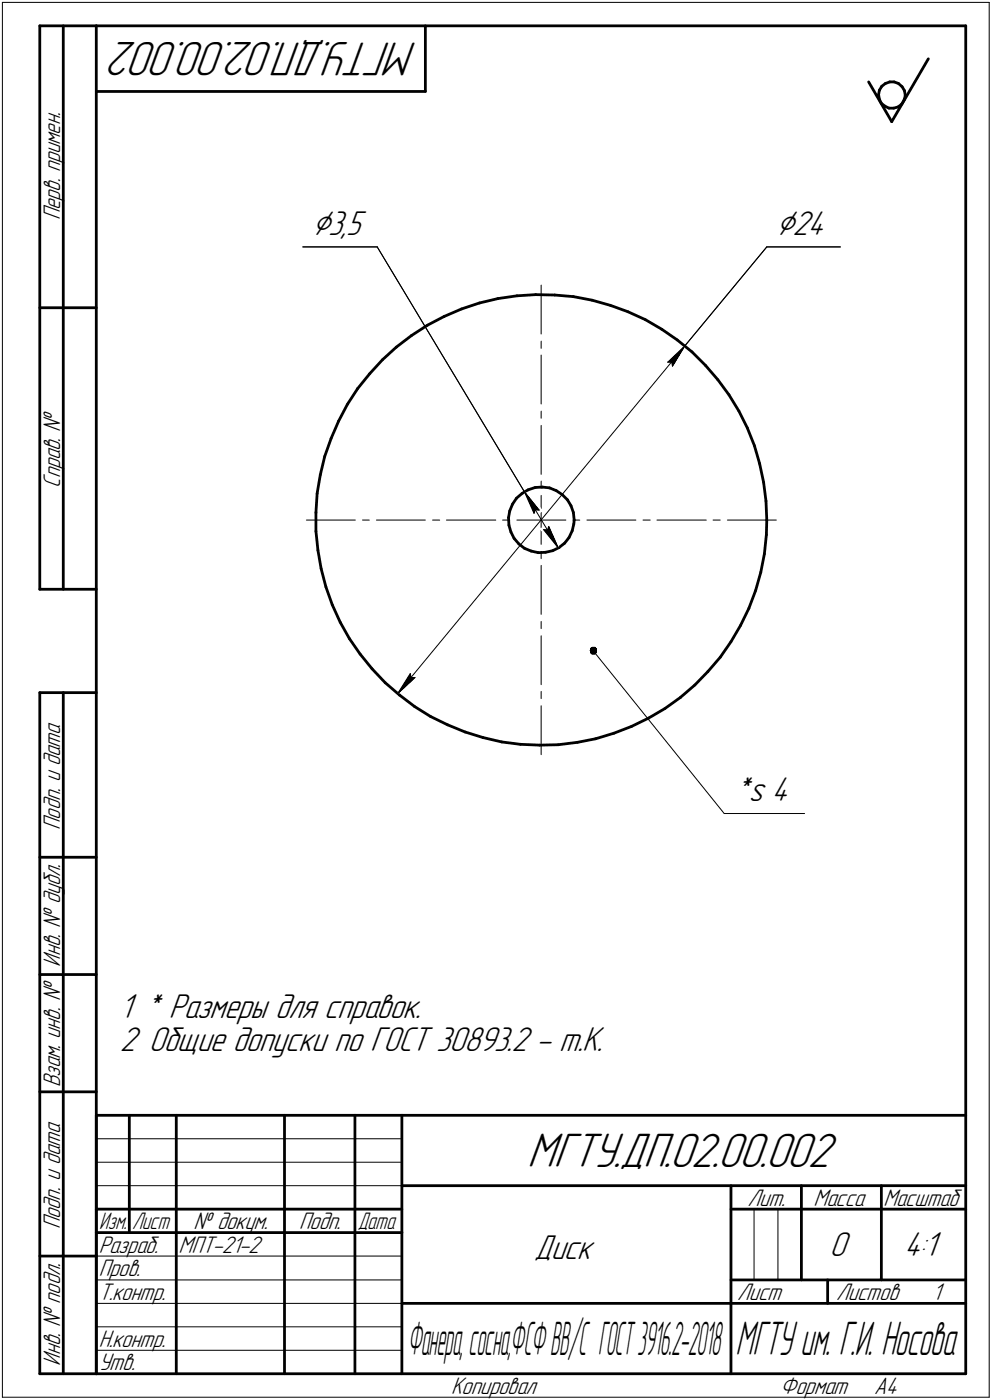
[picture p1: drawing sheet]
<svg xmlns="http://www.w3.org/2000/svg" width="211mm" height="298mm" viewBox="0 0 211 298" stroke-linecap="round" stroke-linejoin="round" font-family="sans-serif">
<g fill="none" stroke="#000" stroke-width=".59">
<path d="M8.5 5.5v120zM8.5 5.5h12zM13.5 5.5v120zM20.5 5.5v287zM20.5 5.5h185zM20.5 19.5h70zM90.5 5.5v14zM184.8 17.4l4.9 8.5zM187.1 19.2l-.2 1zM187.6 18.4l.8-.6zM187.6 18.4l-.5 .8zM188.4 17.8l.9-.4z"/>
<path d="M189.3 17.4h.9zM190.2 17.4l1 .4zM191.2 17.8l.7 .7zM191.9 18.5l.5 .8zM192.4 19.3l.2 .9zM197.5 12.5l-7.8 13.4zM205.5 5.5v287zM186.9 20.2l.2 1zM187.1 21.2l.4 .8zM187.5 22l.8 .6zM188.3 22.6l.8 .4zM189.1 23h1.1z"/>
<path d="M190.2 23l.9-.2zM191.1 22.8l.8-.6zM192.4 21.3l-.5 .9zM192.6 20.4l-.2 .9zM192.6 20.2v.2zM8.5 65.5h12zM78.7 79.6l-2.6 3.1zM81.4 76.6l2.9-2.7zM81.4 76.6l-2.7 3zM84.3 73.9l3.2-2.4zM87.5 71.5l3.4-2.2zM90.9 69.3l3.6-1.9z"/>
<path d="M94.5 67.4l3.7-1.6zM98.2 65.8l3.8-1.3zM102 64.5l3.9-.9zM105.9 63.6l4.1-.6zM110 63l4-.3zM114 62.7l4 .1zM118 62.8l4 .4zM122 63.2l4 .7zM126 63.9l3.9 1.1zM129.9 65l3.7 1.4zM133.6 66.4l3.7 1.7zM137.3 68.1l3.5 2z"/>
<path d="M140.8 70.1l3.3 2.3zM144.1 72.4l3.1 2.5zM147.2 74.9l2.9 2.9zM150.1 77.8l2.6 3.1zM69.1 97.2l-.9 3.9zM70.4 93.4l-1.3 3.8zM72.1 89.7l-1.7 3.7zM73.9 86.1l-1.8 3.6zM76.1 82.7l-2.2 3.4zM152.7 80.9l2.4 3.2zM155.1 84.1l2.1 3.4zM157.2 87.5l1.8 3.6z"/>
<path d="M159 91.1l1.5 3.8zM160.5 94.9l1.1 3.8zM161.6 98.7l.9 4zM67.2 109.1v4zM67.2 113.1l.4 4.1zM67.5 105.1l-.3 4zM67.6 117.2l.7 3.9zM68.2 101.1l-.7 4zM108.2 110.2l.1 1.6zM108.3 111.8l.4 1.5zM108.5 108.8l-.3 1.4zM108.7 113.3l.7 1.3z"/>
<path d="M109.1 107.4l-.6 1.4zM109.4 114.6l1 1.2zM109.9 106.1l1.2-1zM109.9 106.1l-.8 1.3zM110.4 115.8l1.2 1zM111.1 105.1l1.3-.8zM111.6 116.8l1.4 .5zM112.4 104.3l1.5-.5zM113 117.3l1.6 .4zM113.9 103.8l1.5-.1zM114.6 117.7l1.5-.1zM115.4 103.7l1.5 .2z"/>
<path d="M116.1 117.6l1.5-.3zM116.9 103.9l1.5 .6zM117.6 117.3l1.4-.7zM118.4 104.5l1.2 .8zM119 116.6l1.1-.9zM119.6 105.3l1.1 1.1zM120.7 106.4l.8 1.3zM121.1 114.5l-1 1.2zM121.5 107.7l.5 1.4zM121.8 113l-.7 1.5zM122 109.1l.2 1.6zM122.1 111.6l-.3 1.4z"/>
<path d="M122.2 110.7l-.1 .9zM162.5 102.7l.5 4zM162.6 117.9l-.7 3.9zM163 106.7l.2 4zM163.1 113.9l-.5 4zM163.2 110.7l-.1 3.2zM8.5 125.5h12zM68.3 121.1l1 3.9zM69.3 125l1.4 3.8zM70.7 128.8l1.7 3.7zM72.4 132.5l1.9 3.5zM74.3 136l2.3 3.3z"/>
<path d="M76.6 139.3l2.6 3.1zM153.2 140l-2.6 3zM155.5 136.7l-2.3 3.3zM157.6 133.2l-2.1 3.5zM159.3 129.5l-1.7 3.7zM160.8 125.7l-1.5 3.8zM161.9 121.8l-1.1 3.9zM8.5 147.5v145zM8.5 147.5h12zM13.5 147.5v145zM79.2 142.4l2.8 3zM82 145.4l3 2.6z"/>
<path d="M85 148l3.2 2.5zM88.2 150.5l3.4 2.1zM91.6 152.6l3.6 1.7zM95.2 154.3l3.8 1.6zM99 155.9l3.8 1.2zM102.8 157.1l4 .9zM106.8 158l3.9 .5zM110.7 158.5l4.1 .2zM114.8 158.7l4-.1zM118.8 158.6l4.1-.5zM122.9 158.1l3.8-.8zM126.7 157.3l3.9-1.2z"/>
<path d="M130.6 156.1l3.8-1.4zM134.4 154.7l3.6-1.8zM138 152.9l3.5-2zM141.5 150.9l3.3-2.4zM144.8 148.5l3-2.6zM150.6 143l-2.8 2.9zM8.5 182.5h12zM8.5 207.5h12zM8.5 232.5h12zM20.5 237.5h185zM20.5 237.5v55zM27.5 237.5v25z"/>
<path d="M37.5 237.5v55zM60.5 237.5v55zM75.5 237.5v55zM85.5 237.5v55zM20.5 257.5h65zM85.5 252.5h120zM155.5 252.5v40zM155.5 257.5h15zM170.5 252.5v20zM170.5 257.5h35zM187.5 252.5v20zM8.5 267.5h12z"/>
<path d="M20.5 262.5h65zM85.5 277.5h70zM155.5 277.5h50zM155.5 272.5h50zM176.1 272.5v5zM8.5 292.5h12zM20.5 292.5h185z"/>
</g>
<g fill="none" stroke="#000" stroke-width=".21">
<path d="M.5 .5v297zM.5 .5h210zM210.5 .5v297zM64.4 52.6h15.9zM80.3 52.6l31.3 52.1zM163.2 52.6l-17.5 21.1zM163.2 52.6h15.6zM115.1 60.7v10.4zM115.1 72.6v1.6zM115.1 75.6v10.4zM142.1 77.1h.8zM142.1 77.1l3.6-3.4z"/>
<path d="M142.9 77.1l.2 .9zM145.7 73.7l-2.6 4.3zM145.7 73.7l-61.1 74zM115.1 87.5v1.6zM115.1 90.6v10.4zM65.2 110.7h10.4zM77.1 110.7h1.5zM80.1 110.7h10.4zM92 110.7h1.6zM95 110.7h10.5zM106.9 110.7h1.6zM110 110.7h5.1z"/>
<path d="M111.6 104.7l3.1 3.9zM111.6 104.7l2 4.6zM111.6 104.7l7.2 12zM113.9 108.5l.8 .1zM113.9 108.5l-.3 .8zM115.1 110.7h5.3zM115.1 117.4v1.6zM115.1 110.7v5.2zM115.1 102.4v1.6zM115.1 105.5v5.2zM115.7 112.8l3.1 3.9zM115.7 112.8l.8 .1z"/>
<path d="M116.8 112.1l-.3 .8zM116.8 112.1l2 4.6zM121.9 110.7h1.5zM124.9 110.7h10.4zM136.8 110.7h1.5zM139.8 110.7h10.5zM151.7 110.7h1.5zM154.8 110.7h10.4zM115.1 135.4v10.4zM115.1 132.3v1.6zM115.1 120.4v10.4zM126.2 138.6l27.9 34.6z"/>
<path d="M84.6 147.7l3.7-3.4zM87.3 143.4l-2.7 4.3zM87.3 143.4l.2 .9zM87.5 144.3h.8zM115.1 150.3v10.4zM115.1 147.2v1.6zM154.1 173.2h17.1zM20.5 247.5h65zM20.5 252.5h65zM20.5 242.5h65zM160.4 257.5v15zM165.5 257.5v15z"/>
<path d="M20.5 267.5h65zM20.5 272.5h65zM20.5 277.5h65zM.5 297.5h210zM20.5 282.5h65zM20.5 287.5h65z"/>
</g>
<g fill="#fff" stroke="#fff" stroke-width=".21">
<path d="M87.1 142.7h.2zM87 142.8h.4zM87 142.9h.5zM87 143h.5zM86.9 143.1h.7zM86.9 143.2h.9zM86.8 143.3h1.1zM86.8 143.3h1.2zM86.7 143.4h1.4zM86.6 143.5h1.5zM86.6 143.6h1.7zM86.5 143.7h1.9zM86.5 143.8h2zM86.4 143.8h2.2zM86.4 143.9h2.3zM86.4 144h2.4zM86.3 144.1h2.6zM86.3 144.2h2.7zM86.2 144.3h2.9zM86.1 144.4h2.9zM86.1 144.4h2.8zM86 144.5h2.8zM86 144.6h2.7zM85.9 144.7h2.7zM85.9 144.8h2.7zM85.9 144.9h2.6zM85.8 144.9h2.6zM85.8 145h2.5zM85.7 145.1h2.4zM85.6 145.2h2.5zM85.6 145.3h2.4zM85.5 145.4h2.4zM85.5 145.5h2.3zM85.4 145.5h2.3zM85.3 145.6h2.3zM85.3 145.7h2.2zM85.3 145.8h2.2zM85.2 145.9h2.2zM85.2 146h2zM85.2 146h1.9zM85.2 146.1h1.8zM85.1 146.2h1.9zM85.1 146.3h1.8zM85.1 146.4h1.7zM85 146.5h1.7zM85 146.6h1.6zM85 146.6h1.5zM84.9 146.7h1.5zM84.9 146.8h1.4zM84.9 146.9h1.3zM84.8 147h1.2zM84.8 147.1h1.1zM84.8 147.2h.9zM84.8 147.2h.7zM84.8 147.3h.6zM84.8 147.4h.5zM84.7 147.5h.4zM84.7 147.6h.2z"/>
<path d="M145.5 73.8h.2zM145.3 73.9h.4zM145.1 74h.5zM144.9 74.1h.7zM144.9 74.2h.7zM144.7 74.3h.9zM144.5 74.3h1zM144.4 74.4h1.1zM144.2 74.5h1.3zM144 74.6h1.5zM143.9 74.7h1.6zM143.8 74.8h1.7zM143.8 74.8h1.7zM143.7 74.9h1.7zM143.6 75h1.8zM143.5 75.1h1.9zM143.4 75.2h2zM143.3 75.3h2zM143.3 75.4h2zM143.2 75.4h2.1zM143.1 75.5h2.1zM143 75.6h2.2zM142.9 75.7h2.2zM142.8 75.8h2.3zM142.7 75.9h2.3zM142.6 75.9h2.3zM142.5 76h2.4zM142.4 76.1h2.5zM142.3 76.2h2.5zM142.2 76.3h2.6zM142.2 76.4h2.5zM142.1 76.5h2.6zM142 76.5h2.6zM141.9 76.6h2.6zM141.8 76.7h2.7zM141.7 76.8h2.7zM141.6 76.9h2.8zM141.6 77h2.8zM141.5 77h2.8zM141.3 77.1h2.9zM141.5 77.2h2.7zM141.6 77.3h2.5zM141.6 77.4h2.5zM141.7 77.5h2.3zM141.9 77.6h2zM142 77.6h1.9zM142.1 77.7h1.7zM142.2 77.8h1.6zM142.2 77.9h1.6zM142.4 78h1.3zM142.5 78.1h1.2zM142.6 78.1h1zM142.7 78.2h.8zM142.7 78.3h.8zM142.8 78.4h.6zM142.9 78.5h.4zM143 78.6h.3zM143.1 78.7h.2z"/>
<path d="M165.2 44.4h11.6zM165.2 44.4h11.6zM165.2 44.5h11.6zM165.2 44.6h11.6zM165.2 44.7h11.6zM165.2 44.8h11.6zM165.2 44.9h11.6zM165.2 45h11.6zM165.2 45h11.6zM165.2 45.1h11.6zM165.2 45.2h11.6zM165.2 45.3h11.6zM165.2 45.4h11.6zM165.2 45.5h11.6zM165.2 45.6h11.6zM165.2 45.6h11.6zM165.2 45.7h11.6zM165.2 45.8h11.6zM165.2 45.9h11.6zM165.2 46h11.6zM165.2 46.1h11.6zM165.2 46.1h11.6zM165.2 46.2h11.6zM165.2 46.3h11.6zM165.2 46.4h11.6zM165.2 46.5h11.6zM165.2 46.6h11.6zM165.2 46.7h11.6zM165.2 46.7h11.6zM165.2 46.8h11.6zM165.2 46.9h11.6zM165.2 47h11.6zM165.2 47.1h11.6zM165.2 47.2h11.6zM165.2 47.2h11.6zM165.2 47.3h11.6zM165.2 47.4h11.6zM165.2 47.5h11.6zM165.2 47.6h11.6zM165.2 47.7h11.6zM165.2 47.8h11.6zM165.2 47.8h11.6zM165.2 47.9h11.6zM165.2 48h11.6zM165.2 48.1h11.6zM165.2 48.2h11.6zM165.2 48.3h11.6zM165.2 48.3h11.6zM165.2 48.4h11.6zM165.2 48.5h11.6zM165.2 48.6h11.6zM165.2 48.7h11.6zM165.2 48.8h11.6zM165.2 48.9h11.6zM165.2 48.9h11.6zM165.2 49h11.6zM165.2 49.1h11.6zM165.2 49.2h11.6zM165.2 49.3h11.6zM165.2 49.4h11.6zM165.2 49.4h11.6zM165.2 49.5h11.6zM165.2 49.6h11.6zM165.2 49.7h11.6zM165.2 49.8h11.6zM165.2 49.9h11.6zM165.2 50h11.6zM165.2 50h11.6zM165.2 50.1h11.6zM165.2 50.2h11.6zM165.2 50.3h11.6zM165.2 50.4h11.6zM165.2 50.5h11.6zM165.2 50.5h11.6zM165.2 50.6h11.6zM165.2 50.7h11.6zM165.2 50.8h11.6zM165.2 50.9h11.6zM165.2 51h11.6zM165.2 51.1h11.6zM165.2 51.1h11.6zM165.2 51.2h11.6zM165.2 51.3h11.6zM165.2 51.4h11.6zM165.2 51.5h11.6z"/>
<path d="M116.9 111.4h.2zM116.8 111.5h.3zM116.7 111.6h.5zM116.5 111.7h.7zM116.3 111.8h1zM116.2 111.8h1.1zM116.1 111.9h1.2zM115.9 112h1.4zM115.8 112.1h1.5zM115.7 112.2h1.7zM115.5 112.3h1.9zM115.4 112.4h2.1zM115.2 112.4h2.3zM115.1 112.5h2.5zM114.9 112.6h2.7zM115 112.7h2.7zM115.1 112.8h2.6zM115.1 112.9h2.6zM115.2 112.9h2.6zM115.2 113h2.6zM115.3 113.1h2.6zM115.4 113.2h2.5zM115.5 113.3h2.4zM115.6 113.4h2.3zM115.6 113.5h2.3zM115.7 113.5h2.3zM115.7 113.6h2.3zM115.8 113.7h2.3zM115.9 113.8h2.2zM115.9 113.9h2.3zM116 114h2.2zM116.1 114h2.2zM116.2 114.1h2.1zM116.2 114.2h2.1zM116.2 114.3h2.2zM116.3 114.4h2.1zM116.4 114.5h2zM116.5 114.6h1.9zM116.6 114.6h1.9zM116.6 114.7h1.9zM116.7 114.8h1.8zM116.8 114.9h1.8zM116.8 115h1.8zM116.9 115.1h1.7zM116.9 115.1h1.7zM117 115.2h1.6zM117.1 115.3h1.5zM117.2 115.4h1.4zM117.3 115.5h1.4zM117.3 115.6h1.4zM117.4 115.7h1.3zM117.5 115.7h1.2zM117.7 115.8h1zM117.8 115.9h.9zM117.9 116h.8zM118 116.1h.8zM118.1 116.2h.7zM118.3 116.2h.5zM118.4 116.3h.4zM118.4 116.4h.4zM118.6 116.5h.2z"/>
<path d="M111.7 104.9h.1zM111.7 105h.3zM111.7 105.1h.4zM111.7 105.2h.5zM111.7 105.2h.7zM111.7 105.3h.7zM111.8 105.4h.8zM111.8 105.5h.9zM111.8 105.6h1zM111.8 105.7h1.1zM111.8 105.7h1.2zM111.8 105.8h1.3zM111.8 105.9h1.4zM111.8 106h1.5zM111.8 106.1h1.6zM111.8 106.2h1.7zM111.8 106.3h1.7zM111.8 106.3h1.7zM111.8 106.4h1.8zM111.8 106.5h1.9zM111.8 106.6h2zM111.9 106.7h1.9zM111.9 106.8h2zM112 106.8h2zM112 106.9h2zM112.1 107h2zM112.1 107.1h2zM112.2 107.2h2zM112.2 107.3h2.1zM112.2 107.4h2.2zM112.3 107.4h2.2zM112.3 107.5h2.2zM112.4 107.6h2.2zM112.4 107.7h2.2zM112.4 107.8h2.3zM112.4 107.9h2.4zM112.5 107.9h2.3zM112.5 108h2.4zM112.5 108.1h2.5zM112.6 108.2h2.5zM112.6 108.3h2.5zM112.7 108.4h2.4zM112.7 108.5h2.5zM112.8 108.5h2.5zM112.8 108.6h2.6zM112.8 108.7h2.7zM112.9 108.8h2.6zM112.9 108.9h2.5zM112.9 109h2.3zM112.9 109.1h2.2zM113 109.1h1.9zM113 109.2h1.7zM113.1 109.3h1.5zM113.1 109.4h1.3zM113.1 109.5h1.2zM113.2 109.6h.9zM113.2 109.6h.8zM113.3 109.7h.6zM113.3 109.8h.5zM113.4 109.9h.2zM113.4 110h.1z"/>
<path d="M66.4 44.4h11.8zM66.4 44.4h11.8zM66.4 44.5h11.8zM66.4 44.6h11.8zM66.4 44.7h11.8zM66.4 44.8h11.8zM66.4 44.9h11.8zM66.4 45h11.8zM66.4 45h11.8zM66.4 45.1h11.8zM66.4 45.2h11.8zM66.4 45.3h11.8zM66.4 45.4h11.8zM66.4 45.5h11.8zM66.4 45.6h11.8zM66.4 45.6h11.8zM66.4 45.7h11.8zM66.4 45.8h11.8zM66.4 45.9h11.8zM66.4 46h11.8zM66.4 46.1h11.8zM66.4 46.1h11.8zM66.4 46.2h11.8zM66.4 46.3h11.8zM66.4 46.4h11.8zM66.4 46.5h11.8zM66.4 46.6h11.8zM66.4 46.7h11.8zM66.4 46.7h11.8zM66.4 46.8h11.8zM66.4 46.9h11.8zM66.4 47h11.8zM66.4 47.1h11.8zM66.4 47.2h11.8zM66.4 47.2h11.8zM66.4 47.3h11.8zM66.4 47.4h11.8zM66.4 47.5h11.8zM66.4 47.6h11.8zM66.4 47.7h11.8zM66.4 47.8h11.8zM66.4 47.8h11.8zM66.4 47.9h11.8zM66.4 48h11.8zM66.4 48.1h11.8zM66.4 48.2h11.8zM66.4 48.3h11.8zM66.4 48.3h11.8zM66.4 48.4h11.8zM66.4 48.5h11.8zM66.4 48.6h11.8zM66.4 48.7h11.8zM66.4 48.8h11.8zM66.4 48.9h11.8zM66.4 48.9h11.8zM66.4 49h11.8zM66.4 49.1h11.8zM66.4 49.2h11.8zM66.4 49.3h11.8zM66.4 49.4h11.8zM66.4 49.4h11.8zM66.4 49.5h11.8zM66.4 49.6h11.8zM66.4 49.7h11.8zM66.4 49.8h11.8zM66.4 49.9h11.8zM66.4 50h11.8zM66.4 50h11.8zM66.4 50.1h11.8zM66.4 50.2h11.8zM66.4 50.3h11.8zM66.4 50.4h11.8zM66.4 50.5h11.8zM66.4 50.5h11.8zM66.4 50.6h11.8zM66.4 50.7h11.8zM66.4 50.8h11.8zM66.4 50.9h11.8zM66.4 51h11.8zM66.4 51.1h11.8zM66.4 51.1h11.8zM66.4 51.2h11.8zM66.4 51.3h11.8zM66.4 51.4h11.8zM66.4 51.5h11.8z"/>
<path d="M156.1 165.1h13.1zM156.1 165.2h13.1zM156.1 165.3h13.1zM156.1 165.4h13.1zM156.1 165.4h13.1zM156.1 165.5h13.1zM156.1 165.6h13.1zM156.1 165.7h13.1zM156.1 165.8h13.1zM156.1 165.9h13.1zM156.1 165.9h13.1zM156.1 166h13.1zM156.1 166.1h13.1zM156.1 166.2h13.1zM156.1 166.3h13.1zM156.1 166.4h13.1zM156.1 166.5h13.1zM156.1 166.5h13.1zM156.1 166.6h13.1zM156.1 166.7h13.1zM156.1 166.8h13.1zM156.1 166.9h13.1zM156.1 167h13.1zM156.1 167h13.1zM156.1 167.1h13.1zM156.1 167.2h13.1zM156.1 167.3h13.1zM156.1 167.4h13.1zM156.1 167.5h13.1zM156.1 167.6h13.1zM156.1 167.6h13.1zM156.1 167.7h13.1zM156.1 167.8h13.1zM156.1 167.9h13.1zM156.1 168h13.1zM156.1 168.1h13.1zM156.1 168.1h13.1zM156.1 168.2h13.1zM156.1 168.3h13.1zM156.1 168.4h13.1zM156.1 168.5h13.1zM156.1 168.6h13.1zM156.1 168.7h13.1zM156.1 168.7h13.1zM156.1 168.8h13.1zM156.1 168.9h13.1zM156.1 169h13.1zM156.1 169.1h13.1zM156.1 169.2h13.1zM156.1 169.2h13.1zM156.1 169.3h13.1zM156.1 169.4h13.1zM156.1 169.5h13.1zM156.1 169.6h13.1zM156.1 169.7h13.1zM156.1 169.8h13.1zM156.1 169.8h13.1zM156.1 169.9h13.1zM156.1 170h13.1zM156.1 170.1h13.1zM156.1 170.2h13.1zM156.1 170.3h13.1zM156.1 170.3h13.1zM156.1 170.4h13.1zM156.1 170.5h13.1zM156.1 170.6h13.1zM156.1 170.7h13.1zM156.1 170.8h13.1zM156.1 170.9h13.1zM156.1 170.9h13.1zM156.1 171h13.1zM156.1 171.1h13.1zM156.1 171.2h13.1zM156.1 171.3h13.1zM156.1 171.4h13.1zM156.1 171.4h13.1zM156.1 171.5h13.1zM156.1 171.6h13.1zM156.1 171.7h13.1zM156.1 171.8h13.1zM156.1 171.9h13.1zM156.1 172h13.1zM156.1 172h13.1zM156.1 172.1h13.1z"/>
</g>
<g fill="#000" stroke="#000" stroke-width=".21">
<path d="M145.2 74.3h.2zM145.1 74.4h.2zM145 74.5h.2zM145 74.6h.2zM144.9 74.7h.2zM144.9 74.8h.2zM144.8 74.8h.2zM144.7 74.9h.2zM144.7 75h.2zM144.6 75.1h.3zM144.5 75.2h.4zM144.4 75.3h.4zM144.4 75.4h.3zM144.4 75.4h.3zM144.3 75.5h.3zM144.2 75.6h.4zM144.1 75.7h.4zM144 75.8h.4zM144 75.9h.4zM143.9 75.9h.5zM143.8 76h.5zM143.8 76.1h.5zM143.7 76.2h.5zM143.7 76.3h.5zM143.6 76.4h.5zM143.5 76.5h.5zM143.4 76.5h.6zM143.3 76.6h.6zM143.3 76.7h.6zM143.3 76.8h.5zM143.2 76.9h.6zM143.1 77h.7zM143 77h.7zM142.9 77.1h.8zM143 77.2h.6zM143 77.3h.5zM143 77.4h.5zM143 77.5h.4zM143 77.6h.4zM143.1 77.6h.2zM143.1 77.7h.2zM143.1 77.8h.2z"/>
<path d="M145.2 74.2h.2zM145.1 74.3h.2zM145 74.3h.2zM144.9 74.4h.2zM144.9 74.5h.1zM144.8 74.6h.2zM144.7 74.7h.2zM144.6 74.8h.3zM144.5 74.8h.3zM144.4 74.9h.3zM144.4 75h.3zM144.3 75.1h.3zM144.2 75.2h.3zM144.1 75.3h.3zM144 75.4h.4zM143.8 75.4h.6zM143.8 75.5h.5zM143.7 75.6h.5zM143.6 75.7h.5zM143.5 75.8h.5zM143.4 75.9h.6zM143.3 75.9h.6zM143.3 76h.5zM143.2 76.1h.6zM143.1 76.2h.6zM143 76.3h.7zM142.9 76.4h.7zM142.8 76.5h.7zM142.7 76.5h.7zM142.7 76.6h.6zM142.6 76.7h.7zM142.5 76.8h.8zM142.4 76.9h.8zM142.3 77h.8zM142.2 77h.8z"/>
<path d="M111.9 105.5h.2zM112 105.7h.2zM112.1 105.7h.2zM112.1 105.8h.2zM112.2 105.9h.2zM112.2 106h.2zM112.3 106.1h.1zM112.3 106.2h.2zM112.3 106.3h.2zM112.4 106.3h.2zM112.4 106.4h.2zM112.4 106.5h.3zM112.4 106.6h.4zM112.5 106.7h.3zM112.5 106.8h.4zM112.6 106.8h.3zM112.6 106.9h.3zM112.6 107h.4zM112.7 107.1h.3zM112.7 107.2h.4zM112.8 107.3h.3zM112.8 107.4h.4zM112.9 107.4h.4zM112.9 107.5h.4zM112.9 107.6h.5zM112.9 107.7h.5zM112.9 107.8h.6zM113 107.9h.5zM113 107.9h.5zM113.1 108h.5zM113.1 108.1h.5zM113.2 108.2h.5zM113.2 108.3h.6zM113.3 108.4h.5zM113.3 108.5h.6zM113.3 108.5h.6zM113.4 108.6h.5zM113.4 108.7h.5zM113.5 108.8h.3zM113.5 108.9h.3zM113.5 109h.3zM113.5 109.1h.2z"/>
<path d="M111.8 105.2h.2zM112 105.4h.2zM112.1 105.5h.2zM112.1 105.6h.3zM112.2 105.7h.2zM112.3 105.7h.1zM112.3 105.8h.2zM112.4 105.9h.2zM112.4 106h.3zM112.4 106.1h.3zM112.5 106.2h.3zM112.5 106.3h.4zM112.6 106.3h.3zM112.6 106.4h.4zM112.7 106.5h.3zM112.8 106.6h.3zM112.8 106.7h.4zM112.9 106.8h.4zM112.9 106.8h.5zM112.9 106.9h.5zM113 107h.5zM113 107.1h.5zM113.1 107.2h.5zM113.1 107.3h.6zM113.2 107.4h.5zM113.3 107.4h.5zM113.3 107.5h.6zM113.4 107.6h.6zM113.4 107.7h.6zM113.5 107.8h.5zM113.5 107.9h.6zM113.5 107.9h.7zM113.6 108h.7zM113.6 108.1h.8zM113.7 108.2h.7zM113.8 108.3h.7zM113.8 108.4h.8zM113.9 108.5h.7zM113.9 108.5h.8z"/>
<path d="M115.7 112.9h.8zM115.8 112.9h.8zM115.9 113h.8zM116 113.1h.7zM116.1 113.2h.7zM116.1 113.3h.7zM116.2 113.4h.6zM116.2 113.5h.7zM116.3 113.5h.6zM116.4 113.6h.6zM116.4 113.7h.6zM116.5 113.8h.6zM116.6 113.9h.6zM116.7 114h.5zM116.8 114h.5zM116.8 114.1h.5zM116.8 114.2h.5zM116.9 114.3h.5zM117 114.4h.4zM117.1 114.5h.4zM117.1 114.6h.4zM117.2 114.6h.4zM117.3 114.7h.4zM117.3 114.8h.4zM117.4 114.9h.4zM117.4 115h.4zM117.5 115.1h.4zM117.6 115.1h.3zM117.7 115.2h.2zM117.8 115.3h.2zM117.8 115.4h.2zM117.9 115.5h.2zM117.9 115.6h.3zM118 115.7h.2zM118.1 115.7h.2zM118.1 115.8h.2zM118.2 115.9h.2zM118.3 116h.1z"/>
<path d="M116.7 112.4h.2zM116.7 112.4h.2zM116.7 112.5h.3zM116.6 112.6h.4zM116.6 112.7h.5zM116.6 112.8h.5zM116.5 112.9h.6zM116.6 112.9h.6zM116.7 113h.5zM116.7 113.1h.6zM116.8 113.2h.5zM116.8 113.3h.5zM116.8 113.4h.5zM116.9 113.5h.5zM116.9 113.5h.5zM117 113.6h.4zM117 113.7h.5zM117.1 113.8h.4zM117.2 113.9h.4zM117.2 114h.4zM117.3 114h.4zM117.3 114.1h.4zM117.3 114.2h.5zM117.4 114.3h.4zM117.4 114.4h.4zM117.5 114.5h.4zM117.5 114.6h.4zM117.6 114.6h.3zM117.7 114.7h.2zM117.7 114.8h.3zM117.8 114.9h.2zM117.8 115h.3zM117.9 115.1h.2zM117.9 115.1h.2zM117.9 115.2h.3zM118 115.3h.2zM118 115.4h.3zM118.1 115.5h.2zM118.2 115.6h.2zM118.2 115.7h.2zM118.3 115.7h.1zM118.3 115.8h.1z"/>
<path d="M126 137.8h.7zM125.8 137.9h.9zM125.6 138h1.2zM125.6 138.1h1.3zM125.6 138.2h1.4zM125.6 138.3h1.4zM125.6 138.3h1.4zM125.6 138.4h1.4zM125.5 138.5h1.5zM125.6 138.6h1.4zM125.6 138.7h1.4zM125.6 138.8h1.4zM125.6 138.9h1.4zM125.6 138.9h1.3zM125.6 139h1.3zM125.7 139.1h1.1zM125.8 139.2h.9zM125.9 139.3h.8z"/>
<path d="M87.2 143.6h.2zM87.2 143.7h.2zM87.1 143.8h.3zM87 143.8h.4zM87 143.9h.5zM87 144h.5zM86.9 144.1h.6zM86.9 144.2h.6zM86.8 144.3h.7zM86.8 144.4h.7zM86.7 144.4h.7zM86.6 144.5h.7zM86.6 144.6h.6zM86.5 144.7h.6zM86.4 144.8h.7zM86.4 144.9h.6zM86.4 144.9h.6zM86.4 145h.5zM86.3 145.1h.5zM86.2 145.2h.5zM86.2 145.3h.5zM86.1 145.4h.5zM86 145.5h.5zM86 145.5h.4zM85.9 145.6h.5zM85.9 145.7h.4zM85.9 145.8h.4zM85.8 145.9h.4zM85.8 146h.3zM85.7 146h.3zM85.6 146.1h.3zM85.6 146.2h.3zM85.5 146.3h.4zM85.5 146.4h.3zM85.4 146.5h.3zM85.3 146.6h.3zM85.3 146.6h.2zM85.3 146.7h.1zM85.2 146.8h.2zM85.2 146.9h.1zM85.1 147h.2z"/>
<path d="M87.5 144.3h.8zM87.5 144.4h.7zM87.4 144.4h.7zM87.3 144.5h.8zM87.2 144.6h.8zM87.1 144.7h.8zM87.1 144.8h.7zM87 144.9h.7zM87 144.9h.6zM86.9 145h.6zM86.8 145.1h.7zM86.7 145.2h.7zM86.7 145.3h.6zM86.6 145.4h.6zM86.5 145.5h.5zM86.4 145.5h.6zM86.4 145.6h.5zM86.3 145.7h.5zM86.3 145.8h.4zM86.2 145.9h.4zM86.1 146h.4zM86 146h.4zM85.9 146.1h.5zM85.9 146.2h.4zM85.9 146.3h.3zM85.8 146.4h.3zM85.7 146.5h.3zM85.6 146.6h.3zM85.5 146.6h.3zM85.4 146.7h.3zM85.4 146.8h.2zM85.3 146.9h.2zM85.3 147h.1zM85.2 147.1h.1zM85.1 147.2h.2zM85 147.2h.2z"/>
</g>
<g font-size="10.9">
<text x="88.8" y="9" transform="rotate(-180 88.8 9)">МГТУ.ДП.02.00.002</text>
<text x="112.2" y="248.5">МГТУ.ДП.02.00.002</text>
</g>
<text font-size="10.6" x="156.5" y="288.5">МГТУ им. Г.И. Носова</text>
<text font-size="10.4" x="86.8" y="288.5">Фанера,сосна,ФСФВВ/С ГОСТ3916.2-2018</text>
<g font-size="8.5">
<text x="66.4" y="50">Ç3,5</text>
<text x="165.2" y="50">Ç24</text>
</g>
<g font-size="7.8">
<text x="156.1" y="170.7">*s 4</text>
<text x="25.5" y="216.8">1 * Размеры для справок.</text>
<text x="25.5" y="223.9">2 Общие допуски по ГОСТ 30893.2 - m.K.</text>
<text x="113.6" y="268">Диск</text>
<text x="176.5" y="267.5">0</text>
<text x="192.4" y="267.5">4:1</text>
</g>
<g font-size="5.4">
<text x="12.8" y="46.9" transform="rotate(-90 12.8 46.9)">Перв. примен.</text>
<text x="12.8" y="103.8" transform="rotate(-90 12.8 103.8)">Справ. №</text>
<text x="12.8" y="176.7" transform="rotate(-90 12.8 176.7)">Подп. и дата</text>
<text x="12.8" y="205.8" transform="rotate(-90 12.8 205.8)">Инв. № дубл.</text>
<text x="12.8" y="231.6" transform="rotate(-90 12.8 231.6)">Взам. инв. №</text>
<text x="159.1" y="256.8">Лит.</text>
<text x="173.1" y="256.8">Масса</text>
<text x="188" y="256.8">Масштаб</text>
<text x="12.8" y="261.7" transform="rotate(-90 12.8 261.7)">Подп. и дата</text>
<text x="41.2" y="261.8">№ докум.</text>
<text x="63.6" y="261.8">Подп.</text>
<text x="21" y="266.8">Разраб.</text>
<text x="38" y="266.8">МПТ-21-2</text>
<text x="21" y="271.8">Пров.</text>
<text x="21" y="276.8">Т.контр.</text>
<text x="156.9" y="276.8">Лист</text>
<text x="177.9" y="276.8">Листов</text>
<text x="198.4" y="276.8">1</text>
<text x="21" y="286.8">Н.контр.</text>
<text x="12.8" y="290.8" transform="rotate(-90 12.8 290.8)">Инв. № подл.</text>
<text x="21" y="291.8">Утв.</text>
<text x="96" y="296.8">Копировал</text>
<text x="166" y="296.8">Формат</text>
<text x="186" y="296.8">A4</text>
</g>
<g font-size="5.3">
<text x="21.1" y="261.8">Изм.</text>
<text x="28.1" y="261.8">Лист</text>
<text x="76.1" y="261.8">Дата</text>
</g>
</svg>
